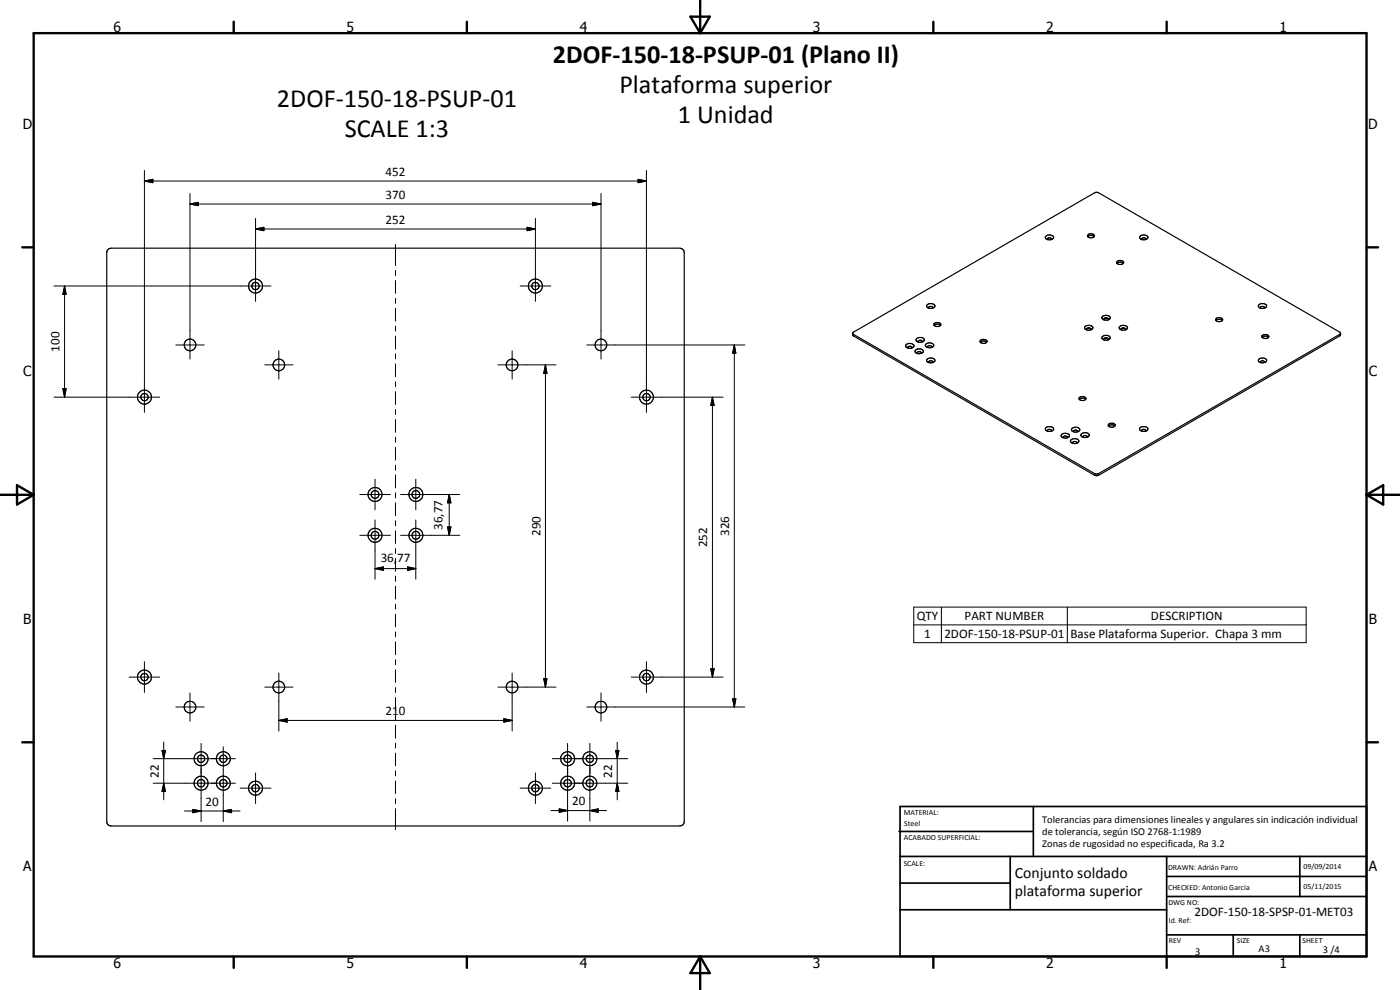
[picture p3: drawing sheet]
<svg xmlns="http://www.w3.org/2000/svg" width="420mm" height="297mm" viewBox="0 0 420 297" stroke-linecap="round" stroke-linejoin="round" font-family="sans-serif">
<g fill="none" stroke="#000" stroke-width=".35">
<path d="M32.4 74.9l.9-.4h170.7l1 .4 .3 .9v170.7a1.3 1.3 0 0 1-1.3 1.3h-170.7l-.9-.4-.4-.6v-171.2zM313.8 71l.7-.5h.8a.69 .69 0 0 1 .7 .3 .69 .69 0 0 1 .1 .7 1.49 1.49 0 0 1-2.4-.4zM314.4 71.9l.3-.5 .7 .1 .2 .4M326.4 71a1.04 1.04 0 0 1 1-.9 1.04 1.04 0 0 1 1.1 .8l-.1 .1M326.4 71a1.43 1.43 0 0 0 2 0M326.5 71a1.38 1.38 0 0 1 1.9 0M335.2 78.6a1.19 1.19 0 0 1 2 .3 1.21 1.21 0 0 1-2.1-.2zM335.2 79l1-.4 .9 .4M342.2 70.9l.6-.4h.8a.69 .69 0 0 1 .9 .6 .69 .69 0 0 1-.7 .8 1.24 1.24 0 0 1-1.8-.8zM342.6 71.9v-.2l.4-.3h.6l.3 .5M255.9 100l.2 .3 72.8 41.9 .8-.1 72.4-41.8 .2-.3M255.9 100l.2 .8 72.4 41.8 .6 .1 .6-.1 72.4-41.8 .2-.8"/>
<path d="M255.9 100l.2-.3 72.8-42 .8 .1 72.4 41.9 .2 .3M278.2 91.6a1.6 1.6 0 0 1 2.3-.1l.1 .2a1.36 1.36 0 0 1-1.3 .8 1.36 1.36 0 0 1-1.2-.8zM278.7 92.5l.1-.4 .2-.2 .8 .1 .1 .5M280.4 97.6a1.38 1.38 0 0 1 1.9 0M280.4 97a1.21 1.21 0 0 1 2 .5 1.29 1.29 0 0 1-2.2-.2zM325.7 98a1.33 1.33 0 0 1 2.2 .5 1.44 1.44 0 0 1-2.4-.2zM326 98.7l.1 .3M326.6 98.4l-.5 .3M326.8 98.4l.5 .2M327.1 98.5h-.8l-.3 .2M327.2 98.6h.1M327.3 98.6l.1 .4"/>
<path d="M330.9 95a1.33 1.33 0 0 1 2.3 .5 1.56 1.56 0 0 1-2.5-.1zM331.8 95.4l-.5 .2v.4M331.8 95.4l.6 .1 .2 .3M332.1 95.4l-.6 .1-.3 .3M332.3 95.5h.2M332.6 95.6v.4M335.9 98.1a1.35 1.35 0 0 1 1.4-.6 1.35 1.35 0 0 1 1.1 1 1.47 1.47 0 0 1-2.5-.2zM336.5 98.7v.3M336.8 98.5l-.3 .2M337 98.4l.7 .2M337 98.4l-.5 .3M337.2 98.4l.5 .2"/>
<path d="M337.7 98.6l.2 .2M337.9 98.8l-.1 .2M364.9 96.1a1.43 1.43 0 0 0 1.9 0M364.9 96.1a1.52 1.52 0 0 1 1.9 0M364.9 96.1l-.1-.1a1.13 1.13 0 0 1 1.1-.7 1.13 1.13 0 0 1 1 .7l-.1 .1M377.7 91.6a1.65 1.65 0 0 1 2.4-.1v.2a1.36 1.36 0 0 1-1.2 .8 1.36 1.36 0 0 1-1.3-.8zM378.3 92.5v-.4l.3-.2 .7 .1 .2 .5M272 103.4a1.56 1.56 0 0 1 2.3 .4 1.4 1.4 0 0 1-2.5-.1zM272.4 104.4a.6 .6 0 0 1 .6-.5 .6 .6 0 0 1 .6 .5M274.7 105.2a1.5 1.5 0 0 1 2.4 .2 1.42 1.42 0 0 1-1.3 .8 1.42 1.42 0 0 1-1.2-.9zM275 101.7a1.39 1.39 0 0 1 2.4 .5 1.54 1.54 0 0 1-2.5-.2zM275.2 106l.1-.3 .3-.2h.6l.3 .5"/>
<path d="M275.5 102.6l.1-.3 .3-.2 .7 .1 .2 .4M277.9 103.2a1.53 1.53 0 0 1 2.3 .4 1.39 1.39 0 0 1-1.3 .7 1.39 1.39 0 0 1-1.2-.8zM278.2 107.9l.7-.5h.8a.73 .73 0 0 1 .9 .8 .73 .73 0 0 1-1 .6 1.02 1.02 0 0 1-1.4-.9zM278.4 104.3a.62 .62 0 0 1 .6-.6 .62 .62 0 0 1 .6 .6M278.7 108.8a.62 .62 0 0 1 .6-.6 .62 .62 0 0 1 .6 .6M294.2 102.2a1.16 1.16 0 0 1 2 .3 1.21 1.21 0 0 1-2.1-.1zM294.2 102.7a1.45 1.45 0 0 1 1.9 0M323.9 119.8a1.43 1.43 0 0 0 1.9 0M323.9 119.8l.1-.5 .5-.3 1.2 .2 .1 .6M323.9 119.8a1.45 1.45 0 0 1 1.9 0M330.7 101.1a1.47 1.47 0 0 1 2.5 .3 1.4 1.4 0 0 1-2.5-.1zM331.3 102l-.1-.1a.67 .67 0 0 1 .8-.5 .67 .67 0 0 1 .6 .6"/>
<path d="M332.5 101.6l-.7-.2-.6 .4M332.6 101.7v.1M377.7 107.9a1.64 1.64 0 0 1 2.4 .1 1.33 1.33 0 0 1-1.2 .9 1.33 1.33 0 0 1-1.3-.9zM378.3 108.8a.62 .62 0 0 1 .6-.6 .62 .62 0 0 1 .6 .6M378.7 100.8l.7-.4h.7a.62 .62 0 0 1 .7 .7 .62 .62 0 0 1-.9 .5 .88 .88 0 0 1-1.2-.8zM378.8 101.2a1.33 1.33 0 0 1 1.9 0M313.9 128.3l.6-.3a1.4 1.4 0 0 1 1.7 .6 1.3 1.3 0 0 1-1.2 .9 1.3 1.3 0 0 1-1.3-.9zM314.4 129.3a.62 .62 0 0 1 .6-.5 .62 .62 0 0 1 .6 .5M318.6 130.3a1.33 1.33 0 0 1 2.3 .6 1.42 1.42 0 0 1-2.4-.3zM319.1 131.4v-.3l.3-.2h.8l.1 .5M321.3 132.1a1.44 1.44 0 0 1 2.5 .4 1.47 1.47 0 0 1-2.5-.3zM321.6 128.7a1.44 1.44 0 0 1 2.5 .4 1.58 1.58 0 0 1-2.5-.1z"/>
<path d="M321.9 133a.62 .62 0 0 1 .6-.5 .62 .62 0 0 1 .7 .5M322.2 129.5a.6 .6 0 0 1 .6-.5 .6 .6 0 0 1 .6 .5M324.6 130.2a1.53 1.53 0 0 1 2.3 .4 1.42 1.42 0 0 1-1.3 .7 1.42 1.42 0 0 1-1.2-.8zM325 131.2l.1-.3 .3-.2h.6l.3 .5M332.6 127.8v-.3a1.31 1.31 0 0 1 2.1-.1l-.1 .4M332.6 127.8a1.43 1.43 0 0 0 2 0M332.7 127.8a1.45 1.45 0 0 1 1.9 0M342.2 128.3l.6-.3a1.5 1.5 0 0 1 1.7 .6 1.33 1.33 0 0 1-1.2 .9 1.33 1.33 0 0 1-1.3-.9zM342.6 129.3a.62 .62 0 0 1 .6-.5 .62 .62 0 0 1 .7 .5"/>
<circle cx="76.7" cy="85.8" r="2.11"/>
<circle cx="76.7" cy="85.8" r="1.1"/>
<circle cx="160.7" cy="85.8" r="1.1"/>
<circle cx="160.7" cy="85.8" r="2.11"/>
<circle cx="43.3" cy="119.2" r="1.11"/>
<circle cx="43.4" cy="119.2" r="2.09"/>
<circle cx="57" cy="103.5" r="1.76"/>
<circle cx="83.7" cy="109.5" r="1.75"/>
<circle cx="153.7" cy="109.5" r="1.76"/>
<circle cx="180.3" cy="103.5" r="1.74"/>
<circle cx="194" cy="119.2" r="2.1"/>
<circle cx="194" cy="119.1" r="1.11"/>
<circle cx="112.6" cy="148.4" r="2.11"/>
<circle cx="112.6" cy="148.3" r="1.16"/>
<circle cx="124.8" cy="148.4" r="1.17"/>
<circle cx="124.8" cy="148.4" r="2.08"/>
<circle cx="112.6" cy="160.6" r="2.1"/>
<circle cx="112.6" cy="160.6" r="1.17"/>
<circle cx="124.8" cy="160.6" r="1.18"/>
<circle cx="124.8" cy="160.6" r="2.1"/>
<circle cx="43.3" cy="203.2" r="1.09"/>
<circle cx="43.3" cy="203.1" r="2.11"/>
<circle cx="57" cy="212.1" r="1.75"/>
<circle cx="83.7" cy="206.1" r="1.75"/>
<circle cx="153.7" cy="206.1" r="1.74"/>
<circle cx="180.3" cy="212.2" r="1.74"/>
<circle cx="194" cy="203.2" r="2.11"/>
<circle cx="194" cy="203.2" r="1.11"/>
<circle cx="60.3" cy="235" r="1.11"/>
<circle cx="60.3" cy="227.7" r="1.1"/>
<circle cx="60.3" cy="227.7" r="2.1"/>
<circle cx="60.3" cy="235" r="2.09"/>
<circle cx="67" cy="235" r="1.11"/>
<circle cx="67" cy="227.7" r="1.12"/>
<circle cx="67" cy="227.6" r="2.1"/>
<circle cx="67" cy="235" r="2.1"/>
<circle cx="76.7" cy="236.5" r="1.11"/>
<circle cx="76.7" cy="236.5" r="2.1"/>
<circle cx="160.7" cy="236.5" r="2.09"/>
<circle cx="160.7" cy="236.5" r="1.1"/>
<circle cx="170.3" cy="235" r="1.11"/>
<circle cx="170.3" cy="227.7" r="1.11"/>
<circle cx="170.4" cy="227.7" r="2.11"/>
<circle cx="170.4" cy="235" r="2.1"/>
<circle cx="177" cy="227.7" r="2.11"/>
<circle cx="177" cy="227.7" r="1.1"/>
<circle cx="177" cy="235" r="1.1"/>
<circle cx="177" cy="235" r="2.1"/>
</g>
<g fill="none" stroke="#000" stroke-width=".3">
<path d="M43.3 54.3l2.6-.5v1zM43.3 54.3h150.7M43.3 51.1v72.6M57 58v49.7M180.4 58v49.7M191.5 53.8l2.5 .5-2.5 .5zM194 51.1v72.6M57 61.2l2.5-.5v1zM57 61.2h123.4M76.7 68.7l2.5-.5v1zM76.7 68.7h84M76.7 65.5v24.9"/>
<path d="M118.7 73.3v6.4M158.2 68.2l2.5 .5-2.5 .5zM160.7 65.5v24.9M177.8 60.7l2.6 .5-2.6 .5zM16.2 85.8h65.1M19.4 85.8l.4 2.5h-.9zM19.4 85.8v33.4M118.7 81.2v1.5M118.7 84.2v3.8M118.7 89.5v1.5M118.7 92.5v3.9M118.7 97.8v1.6"/>
<path d="M156.1 85.8h9.2M16.2 119.2h31.8M18.9 116.6h.9l-.4 2.6zM52.8 103.5h8.5M79.4 109.5h8.5M83.7 105.2v8.5M118.7 100.8v3.9M118.7 106.2v1.5M118.7 109.2v3.8M118.7 114.6v1.4M118.7 117.5v3.9M149.4 109.5h17.5"/>
<path d="M153.7 105.2v8.5M163.7 109.5l.5 2.5h-1zM163.7 109.5v96.7M176.1 103.5h47.5M189.4 119.2h27.6M213.8 119.2l.5 2.5h-1zM213.8 119.2v84M220.4 103.5l.4 2.5h-.9zM220.4 103.5v108.6M256.1 100.3v.5M402.1 100.3v.5M118.7 122.9v1.5"/>
<path d="M118.7 125.9v3.8M118.7 131.2v1.5M118.7 134.2v3.8M118.7 139.6v1.5M108 148.4h9.2M112.6 143.8v9.2M112.6 156v17.8M118.7 142.5v3.9M118.7 147.9v1.5M118.7 150.9v3.8M118.7 156.3v1.4M118.7 159.3v3.8"/>
<path d="M120.2 148.4h17.8M124.8 143.8v9.2M124.8 156v17.8M134.3 158.1h1l-.5 2.5zM134.8 148.4l.5 2.5h-1zM134.8 148.4v12.2M328.5 142.1v.5M329.7 142.1v.5M108 160.6h9.2M112.6 170.6l2.5-.5v1zM112.6 170.6h12.2M118.7 164.6v1.5"/>
<path d="M118.7 167.6v3.8M118.7 172.9v1.5M118.7 175.9v3.8M120.2 160.6h17.8M122.3 170.1l2.5 .5-2.5 .5zM43.3 198.5v9.3M118.7 181.3v1.5M118.7 184.3v3.8M118.7 189.6v1.5M118.7 192.6v3.8M118.7 198v1.4M194 198.5v9.3"/>
<path d="M274.2 182.2h117.8v10.6h-117.8zM274.2 187.5h117.8M282.5 182.2v10.6M320.3 182.2v10.6M38.8 203.2h9.2M52.8 212.1h8.5M57 207.9v8.5M79.4 206.2h8.5M83.7 216.2l2.5-.6v1.1zM83.7 216.2h70M83.7 201.9v17.4M118.7 201v3.8"/>
<path d="M118.7 206.3v1.5M118.7 209.3v3.8M118.7 214.6v1.5M118.7 217.6v3.9M149.4 206.2h17.5M151.2 215.6l2.5 .6-2.5 .5zM153.7 201.9v17.4M163.2 203.6h1l-.5 2.6zM176.1 212.1h47.5M180.4 207.9v8.5M189.4 203.2h27.6M213.3 200.7h1l-.5 2.5z"/>
<path d="M219.9 209.7h.9l-.4 2.4zM46 235h24.6M46 227.6h24.6M48.6 225.2h1l-.5 2.4zM49.1 235l.5 2.5h-1zM49.1 222.7v17.3M60.4 223.1v23.4M67 224.1v7.2M67 231.4v15.1M72.1 236.5h9.2M76.7 231.9v9.2M118.7 223v1.5"/>
<path d="M118.7 226v3.8M118.7 231.3v1.5M118.7 234.3v3.8M118.7 239.6v1.6M156.1 236.5h9.2M160.7 231.9v9.2M165.8 235h22.6M165.8 227.6h22.6M170.3 223.1v23.3M177 223.1v23.3M184.8 225.2h.9l-.5 2.4zM185.2 235l.5 2.5h-.9z"/>
<path d="M185.2 222.7v17.3M55.4 243.3h16.6M57.9 242.9l2.5 .4-2.5 .5zM67 243.3l2.5-.4v.9zM118.7 242.7v6.3M165.3 243.2h16.7M167.8 242.7l2.5 .5-2.5 .5zM177 243.2l2.5-.5v1z"/>
</g>
<g fill="none" stroke="#000" stroke-width=".71">
<path d="M10.1 9.9h400v277.1h-400zM70.1 6.5v3.4M140.1 6.5v3.4M207.2 5h5.8l-2.9 4.9zM210.1 0v9.9M280.1 6.5v3.4M350.1 6.5v3.4M6.7 74.2h3.4M410.1 74.2h3.5M.1 148.5h10M5.1 145.6l5 2.9-5 2.9zM410.1 148.5h10"/>
<path d="M410.1 148.5l5-2.9v5.8zM6.7 222.7h3.4M410.1 222.7h3.5M70.1 287v3.4M140.1 287v3.4M210.1 287v10M210.1 287l2.9 5h-5.8zM280.1 287v3.4M350.1 287v3.4"/>
</g>
<g fill="none" stroke="#000" stroke-width=".51">
<path d="M269.8 249.5h40.3M270.1 242h140v45h-140zM270.1 257h140M303.2 257v16M310.1 242v15M350.1 257v30M390.1 257v12M270.1 265h33.1M270.1 273h80M350.1 269h60M350.1 263h60M350.1 280.5h60"/>
<path d="M370.1 280.5v6.5M390.1 280.5v6.5"/>
</g>
<g fill="#000">
<path d="M43.3 54.3l2.6-.5v1zM191.5 53.8l2.5 .5-2.5 .5zM57 61.2l2.5-.5v1zM76.7 68.7l2.5-.5v1zM158.2 68.2l2.5 .5-2.5 .5zM177.8 60.7l2.6 .5-2.6 .5zM19.4 85.8l.4 2.5h-.9zM18.9 116.6h.9l-.4 2.6zM163.7 109.5l.5 2.5h-1zM220.4 103.5l.4 2.5h-.9zM213.8 119.2l.5 2.5h-1zM134.3 158.1h1l-.5 2.5z"/>
<path d="M134.8 148.4l.5 2.5h-1zM112.6 170.6l2.5-.5v1zM122.3 170.1l2.5 .5-2.5 .5zM83.7 216.2l2.5-.6v1.1zM151.2 215.6l2.5 .6-2.5 .5zM163.2 203.6h1l-.5 2.6zM213.3 200.7h1l-.5 2.5zM219.9 209.7h.9l-.4 2.4zM48.6 225.2h1l-.5 2.4zM49.1 235l.5 2.5h-1zM184.8 225.2h.9l-.5 2.4zM185.2 235l.5 2.5h-.9z"/>
<path d="M57.9 242.9l2.5 .4-2.5 .5zM67 243.3l2.5-.4v.9zM167.8 242.7l2.5 .5-2.5 .5zM177 243.2l2.5-.5v1z"/>
</g>
<g font-size="7.9">
<text x="165.9" y="18.9">2DOF-150-18-PSUP-01 (Plano II)</text>
<text x="185.9" y="27.9">Plataforma superior</text>
<text x="83.1" y="32">2DOF-150-18-PSUP-01</text>
<text x="103.5" y="41">SCALE 1:3</text>
<text x="203.4" y="36.9">1 Unidad</text>
</g>
<g font-size="4.7">
<text x="304.6" y="263.5">Conjunto soldado</text>
<text x="304.6" y="268.9">plataforma superior</text>
</g>
<g font-size="4.2">
<text x="34" y="9.6">6</text>
<text x="104" y="9.6">5</text>
<text x="174" y="9.6">4</text>
<text x="244" y="9.6">3</text>
<text x="314" y="9.6">2</text>
<text x="384" y="9.6">1</text>
<text x="6.8" y="38.7">D</text>
<text x="410.6" y="38.7">D</text>
<text x="7" y="112.9">C</text>
<text x="410.8" y="112.9">C</text>
<text x="7" y="187.1">B</text>
<text x="410.8" y="187.1">B</text>
<text x="7" y="261.4">A</text>
<text x="410.8" y="261.4">A</text>
<text x="34" y="290.4">6</text>
<text x="104" y="290.4">5</text>
<text x="174" y="290.4">4</text>
<text x="244" y="290.4">3</text>
<text x="314" y="290.4">2</text>
<text x="384" y="290.4">1</text>
</g>
<g font-size="3.9">
<text x="115.7" y="52.8">452</text>
<text x="115.7" y="59.7">370</text>
<text x="115.7" y="67.2">252</text>
<text x="17.9" y="105.5" transform="rotate(-90 17.9 105.5)">100</text>
<text x="132.8" y="159" transform="rotate(-90 132.8 159)">36,77</text>
<text x="162.2" y="160.8" transform="rotate(-90 162.2 160.8)">290</text>
<text x="218.8" y="160.8" transform="rotate(-90 218.8 160.8)">326</text>
<text x="212.2" y="164.2" transform="rotate(-90 212.2 164.2)">252</text>
<text x="114.2" y="168.5">36,77</text>
<text x="275.1" y="186.1">QTY</text>
<text x="277.4" y="191.4">1</text>
<text x="283.4" y="191.4">2DOF-150-18-PSUP-01</text>
<text x="289.5" y="186.1">PART NUMBER</text>
<text x="321.3" y="191.5">Base Plataforma Superior. Chapa 3 mm</text>
<text x="345.4" y="186.1">DESCRIPTION</text>
<text x="115.7" y="214.6">210</text>
<text x="47.7" y="233.3" transform="rotate(-90 47.7 233.3)">22</text>
<text x="183.8" y="233.3" transform="rotate(-90 183.8 233.3)">22</text>
<text x="61.7" y="241.8">20</text>
<text x="171.7" y="241.6">20</text>
<text x="358.5" y="275">2DOF-150-18-SPSP-01-MET03</text>
</g>
<g font-size="3.1">
<text x="312.7" y="246.8">Tolerancias para dimensiones lineales y angulares sin indicación individual</text>
<text x="312.7" y="250.4">de tolerancia, según ISO 2768-1:1989</text>
<text x="312.7" y="254">Zonas de rugosidad no especificada, Ra 3.2</text>
<text x="358.7" y="286.4">3</text>
<text x="377.7" y="285.6">A3</text>
<text x="397" y="285.9">3 /4</text>
</g>
<g font-size="2.4">
<text x="271.2" y="244.4">MATERIAL:</text>
<text x="271.3" y="252">ACABADO SUPERFICIAL:</text>
<text x="271.4" y="247.9">Steel</text>
<text x="271.2" y="259.7">SCALE:</text>
<text x="350.6" y="261">DRAWN: Adrián Parro</text>
<text x="391.2" y="260.6">09/09/2014</text>
<text x="350.6" y="267">CHECKED: Antonio Garcia</text>
<text x="391.2" y="266.7">05/11/2015</text>
<text x="350.6" y="271.4">DWG NO:</text>
<text x="350.8" y="276.9">Id. Ref:</text>
<text x="350.8" y="282.8">REV</text>
<text x="371.2" y="282.9">SIZE</text>
<text x="390.9" y="282.9">SHEET</text>
</g>
</svg>
